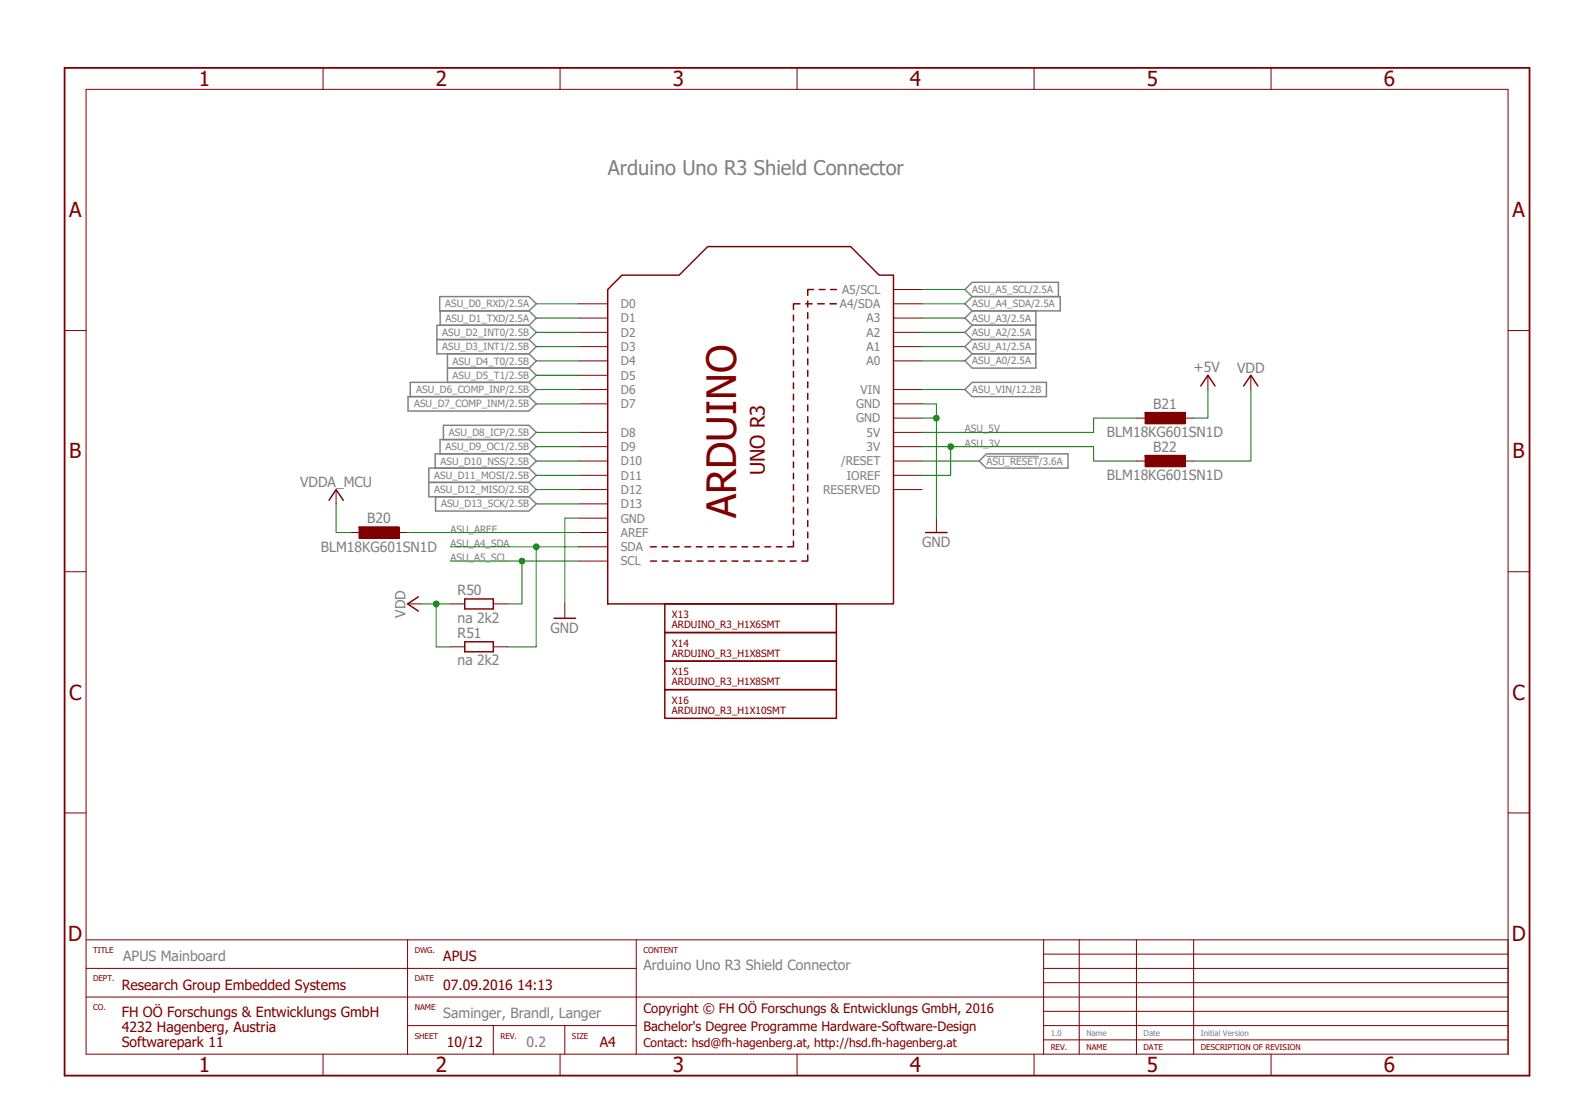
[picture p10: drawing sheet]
<svg xmlns="http://www.w3.org/2000/svg" width="297mm" height="210mm" viewBox="0 0 297 210" stroke-linecap="round" stroke-linejoin="round" font-family="sans-serif">
<path d="M11.6 12.5l276.8 190.6M288.4 12.5l-276.8 190.6" fill="none" stroke="#fff" stroke-width=".19"/>
<g fill="none" stroke="#808080" stroke-width=".28">
<path d="M82.8 55.9h16.8l1.4 1.3-1.4 1.3h-16.8zM82.9 58.5h16.7l1.4 1.4-1.4 1.4h-16.7zM181.8 57.2l1.3-1.3h16.6v2.6h-16.6zM181.8 54.5l1.3-1.3h16.3v2.7h-16.3zM181.8 59.9l1.3-1.4h12v10.8h-12l-1.3-1.3 1.3-1.4h12h-12l-1.3-1.3 1.3-1.4h12h-12l-1.3-1.3 1.3-1.3h12h-12zM76.9 74.7h22.7l1.4 1.4-1.4 1.3h-22.7zM77.3 72h22.3l1.4 1.4-1.4 1.3h-22.3zM82.3 61.3h17.3l1.4 1.3-1.4 1.3h-17.3h17.3l1.4 1.4-1.4 1.3h-17.3zM84.3 66.6h15.3l1.4 1.4-1.4 1.3h-15.3h15.3l1.4 1.4-1.4 1.3h-15.3zM181.8 73.4l1.3-1.4h14v2.7h-14zM80.8 88.2h18.8l1.4 1.3-1.4 1.3h-18.8h18.8l1.4 1.4-1.4 1.4h-18.8zM82 85.5h17.6l1.4 1.3-1.4 1.4h-17.6z"/>
<path d="M82 93.6h17.6l1.4 1.3-1.4 1.3h-17.6zM82.9 82.8h16.7l1.4 1.3-1.4 1.4h-16.7zM83.5 80.1h16.1l1.4 1.3-1.4 1.4h-16.1zM184.4 86.8l1.4-1.3h15.4v2.7h-15.4z"/>
</g>
<path d="M185.8 85.9h9.9" fill="none" stroke="#808080" stroke-width=".19"/>
<g fill="none" stroke="#800000" stroke-width=".28">
<path d="M117.2 51.8h10.7l5.4-5.4h26.9l5.4 5.4h2.7v61.9h-53.8v-59.2zM149.5 59.3v1.1M150.7 57.2h-1.2v1.1M151.7 57.2h1.3M152.1 56.7v1.1M152.1 58.9v1.1M153.2 54.5h-1.1v1.1M154 57.2h1.3M154.3 54.5h1.1M156.3 57.2h1.2M156.4 54.5h1.1M149.5 61.5v1"/>
<path d="M149.5 63.6v1.1M149.5 65.7v1.1M149.5 67.8v1.1M149.5 70v1.1M149.5 72.1v1.1M149.5 74.2v1.1M149.5 76.4v1M149.5 78.5v1.1M152.1 61v1.2M152.1 63.2v1.1M152.1 65.4v1.1M152.1 67.6v1.1"/>
<path d="M152.1 69.7v1.2M152.1 71.9v1.1M152.1 74.1v1.1M152.1 76.3v1.1M152.1 78.4v1.2M226.2 72.7l1.3-2 1.4 2M234.2 72.7l1.4-2 1.3 2M62 94.2l1.3-2 1.4 2M149.5 80.6v1.1M149.5 82.7v1.1M149.5 84.9v1M149.5 87v1.1"/>
<path d="M149.5 89.1v1.1M149.5 91.2v1.1M149.5 93.4v1.1M149.5 95.5v1.1M149.5 97.6v1.1M149.5 99.8v1M152.1 80.6v1.1M152.1 82.8v1.1M152.1 85v1.1M152.1 87.1v1.2M152.1 89.3v1.1M152.1 91.5v1.1"/>
<path d="M152.1 93.7v1.1M152.1 95.8v1.2M152.1 98v1.1M78.8 112.4l-2 1.3 2 1.4M87.5 112.8h5.4v1.9h-5.4zM104.4 116.4h4M122.5 103h1.1M122.5 105.7h1.2M124.7 103h1.1M124.7 105.7h1.2M126.8 103h1.1M126.9 105.7h1.2"/>
<path d="M129 103h1.1M129.1 105.7h1.1M131.1 103h1.1M131.3 105.7h1.1M133.3 103h1.1M133.5 105.7h1.1M135.4 103h1.1M135.7 105.7h1.1M137.6 103h1.1M137.9 105.7h1.1M139.8 103h1M140.1 105.7h1.1"/>
<path d="M141.9 103h1.1M142.3 105.7h1.1M144.1 103h1.1M144.4 105.7h1.2M146.2 103h1.1M146.6 105.7h1.2M148.8 105.7h1.2M149.5 101.9v1.1h-1.1M152.1 100.2v1.1M152.1 102.4v1.1M152.1 104.5v1.2h-1.1M174.3 100.3h4.1"/>
<path d="M87.5 120.9h5.4v1.8h-5.4z"/>
</g>
<g fill="none" stroke="#800000" stroke-width=".19">
<path d="M109.1 57.2h5.4M109.1 59.9h5.4M168.3 57.2h5.4M168.3 59.9h5.4M168.3 54.5h5.4M109.1 62.6h5.4M109.1 65.3h5.4M109.1 68h5.4M109.1 70.7h5.4M109.1 73.4h5.4M109.1 76.1h5.4M168.3 62.6h5.4"/>
<path d="M168.3 65.3h5.4M168.3 68h5.4M168.3 73.4h5.4M168.3 76.1h5.4M168.3 78.7h5.4M227.5 70.7v2.7M235.6 70.7v2.7M63.3 92.2v2.7M109.1 81.4h5.4M109.1 84.1h5.4M109.1 86.8h5.4M109.1 89.5h5.4"/>
<path d="M109.1 92.2h5.4M109.1 94.9h5.4M109.1 97.6h5.4M168.3 81.4h5.4M168.3 84.1h5.4M168.3 86.8h5.4M168.3 89.5h5.4M168.3 92.2h5.4M176.4 97.6v2.7M76.8 113.7h2.7M84.9 113.7h2.6M92.9 113.7h2.7"/>
<path d="M106.4 113.7v2.7M109.1 100.3h5.4M109.1 105.7h5.4M109.1 103h5.4M84.9 121.8h2.6M92.9 121.8h2.7"/>
</g>
<path d="M215.7 77.7h7.5v2.1h-7.5z" fill="#800000"/>
<path d="M214.1 78.7h2.6M215.7 77.7h7.5v2.1h-7.5zM215.7 77.7h.1M222.1 78.7h2.7" fill="none" stroke="#800000" stroke-width=".19"/>
<path d="M215.7 85.7h7.5v2.2h-7.5z" fill="#800000"/>
<path d="M214.1 86.8h2.6M215.7 85.7h7.5v2.2h-7.5zM215.7 85.7h.1M222.1 86.8h2.7" fill="none" stroke="#800000" stroke-width=".19"/>
<path d="M67.6 99.2h7.6v2.2h-7.6z" fill="#800000"/>
<g fill="none" stroke="#800000" stroke-width=".19">
<path d="M16.2 16.8h267.9v181.7h-267.9zM60.9 12.8v4M105.5 12.8v4M150.1 12.8v4M194.8 12.8v4M239.4 12.8v4M12.2 62.3h4M284.1 62.3h4M67.6 99.2h7.6v2.2h-7.6zM67.6 99.2h.1M12.2 107.7h4M66 100.3h2.7"/>
<path d="M74.1 100.3h2.7M284.1 107.7h4M12.2 153.1h4M284.1 153.1h4M16.2 177h180.4M76.8 177v21.5M119.8 177v21.5M196.6 179.7h87.5M203.3 177h80.8v21.5M203.3 177v21.5M203.3 177h-6.7v21.5M214.1 177v21.5"/>
<path d="M224.8 177v21.5M16.2 182.4h103.6M16.2 187.8h267.9M60.9 198.5v4.1M76.8 193.1h16.1M92.9 193.1h26.9M92.9 193.1v5.4M105.5 198.5v4.1M106.4 193.1v5.4M150.1 198.5v4.1M194.8 198.5v4.1M196.6 182.4h87.5"/>
<path d="M196.6 193.1h87.5M196.6 195.8h87.5M196.6 190.5h87.5M196.6 185.1h87.5M239.4 198.5v4.1"/>
</g>
<path d="M125.2 119.1h32.3v5.4h-32.3zM125.2 113.7h32.3v5.4h-32.3zM125.2 124.5h32.3v5.4h-32.3zM125.2 129.9h32.3v5.4h-32.3z" fill="none" stroke="#800000" stroke-width=".28"/>
<path d="M12.2 12.8h275.9v189.8h-275.9z" fill="none" stroke="#800000" stroke-width=".34"/>
<g fill="none" stroke="#008000" stroke-width=".19">
<path d="M101 59.9h8.1M173.7 57.2h8.1M101 70.7h8.1M101 68h8.1M101 65.3h8.1M101 62.6h8.1M101 94.9h8.1M101 92.2h8.1M101 89.5h8.1M101 84.1h8.1M101 81.4h8.1M84.9 103h24.2"/>
<path d="M101 103v18.8h-5.4"/>
</g>
<circle cx="101" cy="103" r=".53" fill="#008000"/>
<g fill="none" stroke="#008000" stroke-width=".19">
<path d="M173.7 76.1h2.7v21.5M173.7 78.7h2.7M109.1 97.6h-2.7v16.1"/>
<circle cx="101" cy="103" r=".53"/>
</g>
<circle cx="176.4" cy="78.7" r=".53" fill="#008000"/>
<g fill="none" stroke="#008000" stroke-width=".19">
<path d="M101 57.2h8.1M173.7 54.5h8.1M63.3 94.9v5.4h2.7M84.9 105.7h24.2M98.3 105.7v8h-2.7"/>
<circle cx="176.4" cy="78.7" r=".53"/>
</g>
<circle cx="98.3" cy="105.7" r=".53" fill="#008000"/>
<g fill="none" stroke="#008000" stroke-width=".19">
<path d="M173.7 59.9h8.1M173.7 68h8.1M173.7 65.3h8.1M173.7 62.6h8.1M173.7 73.4h8.1M79.5 113.7h5.4M82.2 113.7v8.1"/>
<circle cx="98.3" cy="105.7" r=".53"/>
</g>
<circle cx="82.2" cy="113.7" r=".53" fill="#008000"/>
<g fill="none" stroke="#008000" stroke-width=".19">
<path d="M101 73.4h8.1M101 76.1h8.1M214.1 78.7h-8.1v2.7h-32.3M235.6 73.4v13.4h-10.8M101 86.8h8.1M173.7 84.1h32.3M173.7 86.8h10.7M179.1 84.1v5.4h-5.4M82.2 121.8h2.7"/>
<circle cx="82.2" cy="113.7" r=".53"/>
</g>
<circle cx="179.1" cy="84.1" r=".53" fill="#008000"/>
<g fill="none" stroke="#008000" stroke-width=".19">
<path d="M227.5 73.4v5.3h-2.7M206 84.1v2.7h8.1M76.8 100.3h32.3"/>
<circle cx="179.1" cy="84.1" r=".53"/>
</g>
<text font-size="7.6" fill="#800000" x="138.7" y="97.6" transform="rotate(-90 138.7 97.6)">ARDUINO</text>
<g font-size="3.9" fill="#800000">
<text x="37.5" y="16.2">1</text>
<text x="82.1" y="16.2">2</text>
<text x="126.7" y="16.2">3</text>
<text x="171.4" y="16.2">4</text>
<text x="216" y="16.2">5</text>
<text x="260.7" y="16.2">6</text>
<text x="13" y="40.9">A</text>
<text x="284.9" y="40.9">A</text>
<text x="13" y="86.3">B</text>
<text x="284.9" y="86.3">B</text>
<text x="13" y="131.8">C</text>
<text x="284.9" y="131.8">C</text>
<text x="12.9" y="177.2">D</text>
<text x="284.8" y="177.2">D</text>
<text x="37.5" y="201.9">1</text>
<text x="82.1" y="201.9">2</text>
<text x="126.7" y="201.9">3</text>
<text x="171.4" y="201.9">4</text>
<text x="216" y="201.9">5</text>
<text x="260.7" y="201.9">6</text>
</g>
<text font-size="3.8" fill="#808080" x="114.5" y="33">Arduino Uno R3 Shield Connector</text>
<text font-size="3.8" fill="#800000" x="144.1" y="89.5" transform="rotate(-90 144.1 89.5)">UNO R3</text>
<g font-size="2.6" fill="#808080">
<text x="224.8" y="70.1">+5V</text>
<text x="233" y="70.3">VDD</text>
<text x="217.2" y="77">B21</text>
<text x="208.5" y="82.4">BLM18KG601SN1D</text>
<text x="217.2" y="85.1">B22</text>
<text x="56.5" y="91.8">VDDA_MCU</text>
<text x="208.5" y="90.4">BLM18KG601SN1D</text>
<text x="69.2" y="98.6">B20</text>
<text x="60.4" y="103.9">BLM18KG601SN1D</text>
<text x="173.7" y="103">GND</text>
<text x="86.2" y="112.1">R50</text>
<text x="76.4" y="116.3" transform="rotate(-90 76.4 116.3)">VDD</text>
<text x="86.2" y="117.2">na 2k2</text>
<text x="103.7" y="119.1">GND</text>
<text x="86.2" y="125.3">na 2k2</text>
<text x="86.2" y="120.2">R51</text>
<text x="23.2" y="181">APUS Mainboard</text>
<text x="121.2" y="182.6">Arduino Uno R3 Shield Connector</text>
<text x="83.5" y="191.8">Saminger, Brandl, Langer</text>
<text x="99.2" y="197.2">0.2</text>
</g>
<g font-size="2.6" fill="#800000">
<text x="83.5" y="181">APUS</text>
<text x="22.9" y="191.5">FH OÖ Forschungs &amp; Entwicklungs GmbH</text>
<text x="22.9" y="186.4">Research Group Embedded Systems</text>
<text x="83.5" y="186.4">07.09.2016 14:13</text>
<text x="22.9" y="194.4">4232 Hagenberg, Austria</text>
<text x="22.9" y="197.2">Softwarepark 11</text>
<text x="84.2" y="197.2">10/12</text>
<text x="113" y="197.2">A4</text>
</g>
<g font-size="2.5" fill="#800000">
<text x="121.2" y="190.9">Copyright © FH OÖ Forschungs &amp; Entwicklungs GmbH, 2016</text>
<text x="121.2" y="194.1">Bachelor's Degree Programme Hardware-Software-Design</text>
</g>
<g font-size="2.3" fill="#808080">
<text x="116.9" y="58">D0</text>
<text x="158.2" y="58">A4/SDA</text>
<text x="158.6" y="55.3">A5/SCL</text>
<text x="116.9" y="60.7">D1</text>
<text x="116.9" y="63.4">D2</text>
<text x="163.2" y="60.7">A3</text>
<text x="163.2" y="63.4">A2</text>
<text x="116.9" y="66.1">D3</text>
<text x="116.9" y="68.8">D4</text>
<text x="116.9" y="71.5">D5</text>
<text x="163.2" y="66.1">A1</text>
<text x="163.2" y="68.8">A0</text>
<text x="116.9" y="74.2">D6</text>
<text x="116.9" y="76.9">D7</text>
<text x="161.3" y="76.9">GND</text>
<text x="162.1" y="74.2">VIN</text>
<text x="116.9" y="82.2">D8</text>
<text x="161.3" y="79.5">GND</text>
<text x="163.2" y="82.2">5V</text>
<text x="116.9" y="84.9">D9</text>
<text x="116.9" y="87.6">D10</text>
<text x="158.4" y="87.6">/RESET</text>
<text x="163.2" y="84.9">3V</text>
<text x="116.9" y="90.3">D11</text>
<text x="116.9" y="93">D12</text>
<text x="116.9" y="95.7">D13</text>
<text x="155" y="93">RESERVED</text>
<text x="159.5" y="90.3">IOREF</text>
<text x="116.9" y="98.4">GND</text>
<text x="116.9" y="101.1">AREF</text>
<text x="116.9" y="106.5">SCL</text>
<text x="116.9" y="103.8">SDA</text>
</g>
<text font-size="2.3" fill="#800000" x="121.2" y="197.2">Contact: hsd@fh-hagenberg.at, http://hsd.fh-hagenberg.at</text>
<g font-size="1.9" fill="#808080">
<text x="83.8" y="57.9">ASU_D0_RXD/2.5A</text>
<text x="183.1" y="57.9">ASU_A4_SDA/2.5A</text>
<text x="183.1" y="55.2">ASU_A5_SCL/2.5A</text>
<text x="83.3" y="66">ASU_D3_INT1/2.5B</text>
<text x="83.3" y="63.3">ASU_D2_INT0/2.5B</text>
<text x="83.9" y="60.6">ASU_D1_TXD/2.5A</text>
<text x="183.1" y="66">ASU_A1/2.5A</text>
<text x="183.1" y="63.3">ASU_A2/2.5A</text>
<text x="183.1" y="60.6">ASU_A3/2.5A</text>
<text x="85.3" y="71.4">ASU_D5_T1/2.5B</text>
<text x="85.3" y="68.7">ASU_D4_T0/2.5B</text>
<text x="183.1" y="68.6">ASU_A0/2.5A</text>
<text x="78" y="76.7">ASU_D7_COMP_INM/2.5B</text>
<text x="78.4" y="74">ASU_D6_COMP_INP/2.5B</text>
<text x="183.1" y="74">ASU_VIN/12.2B</text>
<text x="84.5" y="82.1">ASU_D8_ICP/2.5B</text>
<text x="181.8" y="81.4">ASU_5V</text>
<text x="83" y="87.5">ASU_D10_NSS/2.5B</text>
<text x="83.9" y="84.8">ASU_D9_OC1/2.5B</text>
<text x="181.8" y="84.1">ASU_3V</text>
<text x="185.8" y="87.5">ASU_RESET/3.6A</text>
<text x="81.8" y="92.9">ASU_D12_MISO/2.5B</text>
<text x="81.8" y="90.2">ASU_D11_MOSI/2.5B</text>
<text x="83.1" y="95.6">ASU_D13_SCK/2.5B</text>
<text x="84.9" y="100.3">ASU_AREF</text>
<text x="84.9" y="103">ASU_A4_SDA</text>
<text x="84.9" y="105.7">ASU_A5_SCL</text>
</g>
<g font-size="1.9" fill="#800000">
<text x="126.6" y="116.4">X13</text>
<text x="126.6" y="118.3">ARDUINO_R3_H1X6SMT</text>
<text x="126.6" y="121.8">X14</text>
<text x="126.6" y="123.7">ARDUINO_R3_H1X8SMT</text>
<text x="126.6" y="127.2">X15</text>
<text x="126.6" y="129.1">ARDUINO_R3_H1X8SMT</text>
<text x="126.6" y="132.6">X16</text>
<text x="126.6" y="134.5">ARDUINO_R3_H1X10SMT</text>
</g>
<g font-size="1.5" fill="#800000">
<text x="17.5" y="179.4">TITLE</text>
<text x="78.1" y="179.4">DWG.</text>
<text x="121.2" y="179.4">CONTENT</text>
<text x="17.5" y="184.8">DEPT.</text>
<text x="78.1" y="184.8">DATE</text>
<text x="17.5" y="190.2">CO.</text>
<text x="78.1" y="190.2">NAME</text>
<text x="78.1" y="195.6">SHEET</text>
<text x="94.3" y="195.6">REV.</text>
<text x="107.7" y="195.6">SIZE</text>
<text x="197.9" y="197.7">REV.</text>
<text x="204.6" y="197.7">NAME</text>
<text x="215.4" y="197.7">DATE</text>
<text x="226.2" y="197.7">DESCRIPTION OF REVISION</text>
</g>
<g font-size="1.5" fill="#808080">
<text x="197.9" y="195">1.0</text>
<text x="204.6" y="195">Name</text>
<text x="215.4" y="195">Date</text>
<text x="226.2" y="195">Initial Version</text>
</g>
</svg>
